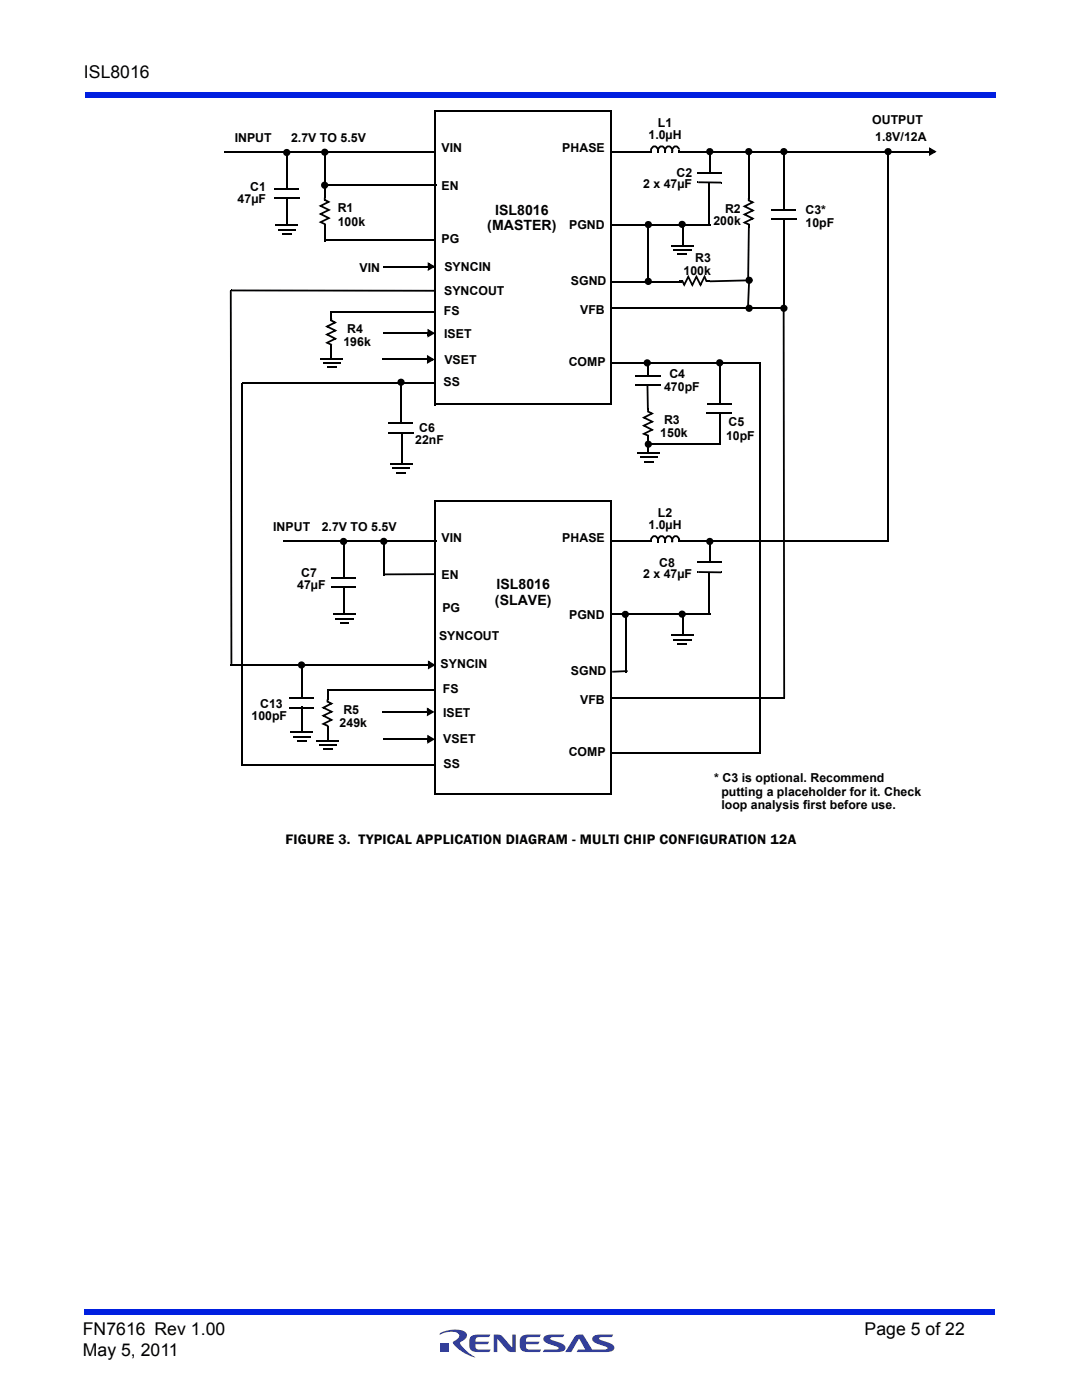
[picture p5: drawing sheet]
<svg xmlns="http://www.w3.org/2000/svg" width="216mm" height="279mm" viewBox="0 0 216 279" stroke-linecap="round" stroke-linejoin="round" font-family="sans-serif">
<g fill="#333f99">
<path d="M98.5 266.3h.7a1.2 1.2 0 0 1 1.1 .5l1.9 2.2v-2.7h.7v3.5h-.7a1.04 1.04 0 0 1-1-.4l-2-2.2v2.6h-.7z"/>
<path d="M93.9 266.8l.8-.4 3.2-.1-.3 .5-2.3 .1a.7 .7 0 0 0-.4 .9h2.7l-.4 .5h-2.3v.4l.2 .5 .2 .1h2.6l-.3 .5h-2.3a1.36 1.36 0 0 1-1.7-1.2l.1-1.5z"/>
<path d="M104 266.8l.8-.4 3.1-.1-.3 .5-2.3 .1a.7 .7 0 0 0-.3 .9h2.7l-.4 .5h-2.3v.4l.1 .5 .3 .1h2.6l-.3 .5h-2.3a1.36 1.36 0 0 1-1.7-1.2l.1-1.5z"/>
<path d="M108.6 266.7l.8-.3 3.2-.1-.3 .5-2.5 .2v.3l.6 .2a3.4 3.4 0 0 1 2.4 1.3 .85 .85 0 0 1-1 1h-3.5l.4-.5h2.1l.6-.1v-.3l-.6-.2a3.4 3.4 0 0 1-2.4-1.3l.1-.5z"/>
<path d="M114.8 266.6a1.8 1.8 0 0 1 1.5-.3l1.9 3h2.3l.7-.1v-.3l-.6-.2a3.4 3.4 0 0 1-2.4-1.3 .85 .85 0 0 1 1-1l3.2-.1-.3 .5-2.5 .2v.3l.6 .2a3.4 3.4 0 0 1 2.4 1.3 .85 .85 0 0 1-1 1h-6.5l.3-.4 1.4-.1-1.2-2.1-1.6 2.6h-1.2z"/>
<path d="M88 268h1.6v1.7h-1.6z"/>
<path d="M87.8 266.1a5.6 5.6 0 0 1 5.1-.2 1.19 1.19 0 0 1-.8 1.8l-.3 .3a6.8 6.8 0 0 0 3 2.9 7.1 7.1 0 0 1-4.4-3l.5-.4a.81 .81 0 0 0 .7-.8 .81 .81 0 0 0-.6-.8 5.3 5.3 0 0 0-3.3 .4z"/>
</g>
<g fill="#001fe0">
<path d="M16.9 261.3h181.7v1h-181.7z"/>
<path d="M16.9 18.4h181.7v1h-181.7z"/>
</g>
<g fill="#000">
<path d="M64.3 36.4a.75 .75 0 0 1 1.2 .5l-.3 .1-.2-.3-.2-.1-.3 .1-.1 .2 .1 .3 .2 .1h.3l.2-.4 .3 .1a.73 .73 0 0 1-1 .6 .73 .73 0 0 1-.2-1.2zM65.2 36.9l.3 .1zM64.2 30a.73 .73 0 0 1 .8-.3 .73 .73 0 0 1 .5 .7h-.3l-.1-.2-.3-.2-.2 .1-.2 .2 .3 .4 .3-.1 .2-.2h.3a.72 .72 0 0 1-.7 .7 .72 .72 0 0 1-.7-.7zM65.2 30.4h.3zM139.1 36.2h.2v.4h-.2zM141.1 29.8a.72 .72 0 0 1 .8-.2 .72 .72 0 0 1 .4 .6h-.3l-.3-.3-.4 .2v.3l.3 .2h.2l.2-.4h.3a.73 .73 0 0 1-.9 .7 .73 .73 0 0 1-.3-1.1zM142 30.2h.3zM143.9 36.3h.2v.3h-.2zM148.8 29.8l.3-.2h.7l.3 .6-.3 .1-.2-.3-.2-.1-.3 .1-.1 .3 .2 .3h.2l.3-.2 .1-.2 .3 .1-.1 .3-.4 .4-.6-.2-.3-.3zM149.8 30.2l.3 .1zM155.9 29.7l.7-.2 .3 .3 .2 .4-.3 .1-.1-.2-.3-.2-.2 .1-.2 .2 .1 .3 .3 .1 .3-.2 .1-.2 .3 .1-.3 .5a.73 .73 0 0 1-.9-.1 .73 .73 0 0 1-.1-.9zM156.8 30.2l.3 .1z"/>
<path d="M185.4 29.4l1.5 .9-1.5 .8 .1-.4 1-.6 .1 .3-1.1-.6 .1-.3 .1 .7h-.3zM185.4 30.2h.3v.6h-.3zM135.5 44.4a.74 .74 0 0 1 .8-.3 .74 .74 0 0 1 .5 .6l-.3 .1-.1-.2-.3-.2-.2 .1-.2 .2 .1 .3 .3 .1 .3-.1 .1-.3 .3 .1a.73 .73 0 0 1-.5 .7 .73 .73 0 0 1-.8-.3l-.1-.4zM136.5 44.7l.3 .1zM141.5 56h.1v.3h-.1zM149.1 56.1h.4v.2h-.4zM149.2 45.2h.4v.1h-.4zM149.3 55.8h.1v.3h-.1zM141.6 56l7.7-.2v.3l-7.7 .2zM149.2 45.3h.4l-.1 10.8h-.4zM126.7 76.7h.2v.3h-.2zM126.8 74.8h.1v.3h-.1z"/>
<path d="M128.7 71.9l.6-.2 .5 .5 .1 .2-.4 .1-.1-.4h-.5l-.1 .4 .2 .2h.3l.2-.3 .4 .1a.73 .73 0 0 1-1.1 .6 .73 .73 0 0 1-.1-1.2zM129.5 72.4l.4 .1zM129.1 90.3h.4v.2h-.4zM56.5 107.8h.1v.4h-.1zM66 116.9h.2v.4h-.2zM66.1 115.1h.1v.4h-.1zM68.4 107.6h.3v.2h-.3zM68.5 117h.4v.2h-.4zM68 107.6a.72 .72 0 0 1 1-.1l.3 .5-.4 .1-.1-.3 .1 .1-.3-.2-.4 .2v.3l.2 .2 .4-.1 .1-.3 .4 .1-.4 .6-.5 .1a.73 .73 0 0 1-.4-1.2zM68.9 108l.4 .1zM76.4 114.4h.2v.4h-.2zM76.4 114.7h.4v.2h-.4z"/>
<path d="M76 107.6l.1-.1a.72 .72 0 0 1 .8-.1 .72 .72 0 0 1 .4 .6h-.4l-.2-.3-.5 .2 .1-.1-.1 .4 .3 .2 .3-.1 .1-.3h.4a.72 .72 0 0 1-1 .7 .72 .72 0 0 1-.3-1.1zM76.9 108h.4zM86.9 114.4h.2v.4h-.2zM122 107.9h.2v.3h-.2zM128.7 107.9h1.3v.3h-1.3zM129.7 108.1h.4v.1h-.4zM130.2 106.9a.89 .89 0 0 1 1.3 .7l-.4 .1-.3-.5-.3-.1-.4 .5v.5h-.4l.1-.6zM131.1 107.6h.4v.1h-.4zM131.1 107.7h.4v.5h-.4zM131.1 108.1h.4v.1h-.4zM131.4 107.1l.3-.3h.5l.7 .8-.4 .1-.3-.5-.3-.1-.4 .5v.5h-.4l.1-.6zM132.5 107.7h.4v.5h-.4z"/>
<path d="M132.5 108.1h.4v.1h-.4zM132.8 107.1a.71 .71 0 0 1 1-.2l.5 .7-.4 .1-.3-.5-.3-.1-.4 .5v.5h-.4l.1-.6zM132.5 107.7l.4-.1v.1l-.4 .1zM134 108.1h.3v.1h-.3zM134.4 106.9h.1a.89 .89 0 0 1 1.2 .7l-.3 .1-.4-.5-.3-.1-.4 .5v.5h-.3v-.6zM133.9 107.6h.4v.1l-.4 .1zM133.9 107.8l.4-.1v.4h-.3zM135.4 107.9h1.2v.3h-1.2zM135.4 107.6h.3v.6h-.3zM136 107.9h.2v.3h-.2zM136.6 107.9h.2v.3h-.2zM139.1 112.1h.2v.3h-.2z"/>
<path d="M139.1 114h.2v.3h-.2zM141.4 112.2h.4v.2h-.4zM141.2 107.5a.72 .72 0 0 1 1.1 .6h-.3l-.1-.3-.3-.1-.3 .2v.3l.1 .2h.3l.3-.3h.3a.72 .72 0 0 1-1 .6 .72 .72 0 0 1-.1-1.2zM142 108.1h.3zM143.9 114h.2v.4h-.2zM66.4 122.4h.2v.3h-.2zM66.9 123.3h.2v.3h-.2zM67.8 124.1h.1v.4h-.1zM67.9 124.1h1.7v.4h-1.7zM121.7 139.1h.1v.4h-.1zM122.2 133.9h.1v.3h-.1zM125.1 133.8h.1v.3h-.1z"/>
<path d="M122.3 133.9l2.8-.1v.3l-2.8 .1zM124.3 122.1a.72 .72 0 0 1 .8-.2 .72 .72 0 0 1 .4 .7h-.4l-.3-.4-.4 .3 .1 .3 .3 .2 .2-.1 .1-.3h.4a.72 .72 0 0 1-1 .7 .72 .72 0 0 1-.2-1.2zM125.1 122.6h.4zM133.8 126.6h.2v.4h-.2zM134.4 127.5h.1v.4h-.1zM135.2 128.4h.2v.3h-.2zM135.4 128.4h1.7v.3h-1.7zM136 126.7h.4v.2h-.4zM135.6 122l.7-.1 .3 .2 .2 .4-.3 .1-.1-.2-.3-.2-.2 .1-.2 .2 .1 .3 .3 .1 .3-.2 .1-.2 .3 .1-.3 .6a.73 .73 0 0 1-.9-.1 .73 .73 0 0 1-.1-.9zM136.5 122.5l.3 .1zM149.2 139.1h.2v.4h-.2zM48.3 152.5h.2v.3h-.2z"/>
</g>
<g fill="none" stroke="#000" stroke-width=".36">
<path d="M44.7 30.3h42.1M64.6 37h22.4M64.8 30.1v18.2M86.7 22.2h35.3M86.9 22.2v58.7M122 22v58.7M122 30.3h7.1M136.2 30.3h49.2M139.1 34.5h5M141.5 36.3v8.5M141.6 30.2v4.4M149.4 30.2v9.5"/>
<path d="M156.4 30.2v11.8M64.6 48h22.2M121.7 44.8h20M136.2 44.4v4.7M153.9 43.8h5M153.9 41.9h5M156.4 43.6v18.1M48.3 76.4h38.7M121.7 61.5h34.8M126.9 76.8h4.8M126.9 74.9h4.8M86.7 100h35.3"/>
<path d="M86.7 80.7h35.5M86.9 100v58.6M122 99.8v58.6M129.3 87.1v3.2M56.6 108h30.6M66.2 117.1h4.8M66.2 115.3h4.8M68.5 107.8v7.6M68.7 117.2v5.5M76.6 107.8v6.9M122.2 108.1h6.9M136.2 108h41.2"/>
<path d="M139.3 112.3h4.8M141.5 114.1v8.5M141.6 107.9v4.3M66.6 122.6h4.4M67.1 123.5h3.4M121.7 122.6h20M121.8 139.3h34.7M134 126.8h4.4M134.5 127.7h3.4M136.2 122.2v4.5M48.5 152.7h38.5M86.7 158.4h35.5"/>
<path d="M121.7 150.2h30"/>
</g>
<path d="M76.6 114.6h10.3" fill="none" stroke="#000" stroke-width=".4"/>
<path d="M139.3 36.4h4.6M139.3 114.2h4.6" fill="none" stroke="#000" stroke-width=".42"/>
<g fill="#000">
<path d="M185.5 29.7l1 .5-1 .6z"/>
<circle cx="64.8" cy="37" r=".54"/>
<circle cx="64.8" cy="30.4" r=".54"/>
<circle cx="141.6" cy="30.3" r=".54"/>
<circle cx="149.4" cy="30.3" r=".54"/>
<circle cx="156.4" cy="30.3" r=".54"/>
<circle cx="136.1" cy="44.8" r=".54"/>
<circle cx="129.1" cy="72.4" r=".54"/>
<circle cx="68.5" cy="108.1" r=".54"/>
<circle cx="76.6" cy="108" r=".54"/>
<circle cx="141.6" cy="108.1" r=".54"/>
<circle cx="124.8" cy="122.6" r=".54"/>
<circle cx="136.1" cy="122.6" r=".54"/>
</g>
<path d="M64.2 39.6h1.2v5.5h-1.2z" fill="#fff"/>
<path d="M64.6 39.3h.4v.2h-.4zM64.6 39.5h.4v.4l-.3 .1 .2-.3 1.1 .6-2.1 1 .2-.4 1.9 1-2.1 1 .2-.4 1.9 1-2.1 1-.3-.2 2-.9 .1 .3-2.1-1 2-1 .1 .4-2.1-1 1.9-1 .2 .3-1.1-.4zM64.1 44.2l.9 .5-.3 .2-.8-.4zM64.6 44.7h.4v.6h-.4z" fill="#000"/>
<path d="M135.9 55.4h5.4v1.2h-5.4z" fill="#fff"/>
<path d="M135.5 55.9h.2v.3h-.2zM135.7 55.9h.5l.5 1-.3-.2 .9-1.9 1 2.2-.3-.2 .9-2 1 2.1-.3-.1 1-2 .1 .3-.9 2.2-1-2 .3-.2-.9 2.2-1-2 .3-.1-1 2-.5-1.1 .3-.1-.2 .2h-.4zM140.4 55.3l.3-.2 .4 .9-.2 .2h-.1zM140.9 55.9h.6v.3h-.6z" fill="#000"/>
<path d="M148.8 39.8h1.1v5.3h-1.1z" fill="#fff"/>
<g fill="#000">
<path d="M128.7 30.1h1.3v.4h-1.3zM129.7 30.3h.4v.1h-.4zM130.2 29.1a.89 .89 0 0 1 1.3 .7l-.4 .1-.3-.5h-.3l-.4 .4v.5h-.4l.1-.6zM131.1 29.8h.4v.2h-.4zM131.1 30h.4v.4h-.4zM131.1 30.3h.4v.1h-.4zM131.4 29.4l.3-.3 .5-.1 .7 .8-.4 .1-.3-.5h-.3l-.4 .4v.5h-.4l.1-.6zM132.5 30h.4v.4h-.4zM132.5 30.3h.4v.1h-.4zM132.8 29.4a.71 .71 0 0 1 1-.3l.5 .7-.4 .1-.3-.5h-.3l-.4 .4v.5h-.4l.1-.6zM132.5 29.9l.4-.1v.2h-.4zM134 30.3h.3v.1h-.3z"/>
<path d="M134.4 29.1h.1a.89 .89 0 0 1 1.2 .7l-.3 .1-.4-.5h-.3l-.4 .4v.5h-.3v-.6zM133.9 29.8h.4v.2h-.4zM133.9 30h.4v.3h-.3zM134 30.3h.3v.1l-.3 .1zM135.4 30.1h1.2v.4h-1.2zM135.4 29.8h.3v.6h-.3zM136.6 30.1h.2v.4h-.2zM149.2 39.4h.4v.1h-.4zM149.2 39.5h.4v.5l-.3 .2 .2-.4 1.1 .6-2.1 .9 .2-.3 1.9 1-2.1 .9 .2-.3 1.9 1-2.1 1-.4-.2 2-.9 .2 .3-2.2-1 2.1-1 .1 .4-2.2-1 2-1 .2 .3-1.1-.4zM176.7 29.7a.72 .72 0 0 1 .8-.1 .72 .72 0 0 1 .4 .6h-.3l-.4-.3-.4 .2 .1 .3 .3 .2h.2l.2-.4h.3a.72 .72 0 0 1-1 .7 .72 .72 0 0 1-.2-1.2zM177.6 30.2h.3zM128.8 44.4l.7-.3 .5 .4 .1 .3-.4 .1-.1-.4h-.5l-.1 .4 .2 .2h.4l.1-.3 .4 .1a.72 .72 0 0 1-.6 .6 .72 .72 0 0 1-.8-.4z"/>
<path d="M129.7 44.8l.4 .1zM128.9 55.6a.76 .76 0 0 1 1.2 .5l-.4 .1-.2-.4-.4 .1-.1 .3 .2 .3 .4-.1 .1-.3 .4 .1-.3 .5-.6 .2-.4-.2-.1-.4zM129.7 56.1l.4 .1zM133.8 48.8h.2v.4h-.2zM134.4 49.7h.1v.4h-.1zM135.2 50.6h.2v.3h-.2zM135.4 50.6h1.7v.3h-1.7zM148.6 44.2l1 .5v.1l-.3 .2-.8-.4zM149.2 44.8h.4v.6h-.4zM129 76.6h.4v.2h-.4zM129.1 81.6h.4v.2h-.4z"/>
</g>
<path d="M177.2 30.3v77.8M121.8 56.3h14.3M129.4 44.5v11.9M134 49h4.4M134.5 49.9h3.4M121.7 72.4h30M129.2 72.3v2.8" fill="none" stroke="#000" stroke-width=".36"/>
<g fill="#000">
<circle cx="177.2" cy="30.3" r=".54"/>
<circle cx="129.4" cy="56.1" r=".54"/>
<circle cx="129.4" cy="44.8" r=".54"/>
</g>
<path d="M129.2 76.8v4.8" fill="none" stroke="#000" stroke-width=".44"/>
<path d="M128.7 81.9h1.2v5.4h-1.2z" fill="#fff"/>
<g fill="#000">
<path d="M57.2 39.4h.3v.2h-.3zM56.8 29.8a.72 .72 0 0 1 1.1 .6h-.3l-.3-.3h-.2l-.2 .2v.3l.2 .2 .3-.1 .2-.3h.3a.72 .72 0 0 1-1 .7 .72 .72 0 0 1-.1-1.3zM57.6 30.4h.3zM45.9 57.8h.3v.2h-.3zM46.1 57.8h.2v.3h-.2zM45.9 58h.3l.2 74.5h-.4zM54.9 44.8h.2v.3h-.2zM55.4 45.7h.2v.3h-.2zM56.3 46.5h.1v.4h-.1zM56.4 46.5h1.7v.4h-1.7zM85.3 52.3l1.5 .9-1.5 .9 .1-.5 1-.6 .2 .4-1.2-.6 .2-.3 .1 .7h-.4zM85.3 53.2h.4v.6h-.4z"/>
<path d="M86.8 57.8h.1v.4h-.1zM149.3 55.6h.4v.2h-.4zM149.3 55.8h.4l-.3 6h-.3zM148.9 55.5l.7-.3 .5 .4 .1 .3h-.4l-.2-.3h-.4l-.1 .4 .3 .3 .3-.1 .1-.3h.4a.73 .73 0 0 1-1 .7 .73 .73 0 0 1-.3-1.1zM149.8 55.9h.4zM79.4 75.8a.74 .74 0 0 1 .8-.2 .74 .74 0 0 1 .6 .7h-.4l-.1-.2-.2-.2h-.3l-.1 .3 .2 .4h.3l.2-.3h.4a.72 .72 0 0 1-.9 .7 .72 .72 0 0 1-.5-1zM80.4 76.3h.4zM85.2 70.8l1.5 .9-1.5 .9 .1-.4 1-.6 .1 .3-1.1-.6 .2-.3 .1 .7h-.4zM85.2 71.7h.4v.6h-.4zM143.1 71.9l.6-.2 .4 .2 .2 .5h-.3l-.1-.2-.3-.2-.2 .1-.2 .2 .1 .3 .3 .2 .4-.2h-.1l.1-.2h.3l-.2 .5a.71 .71 0 0 1-1 .1 .71 .71 0 0 1-.1-1zM144 72.4h.3zM149.1 61.8h.3v.2l-.3-.1z"/>
<path d="M148.9 61.1l.5-.3 .4 .1 .4 .6-.4 .1v-.3l-.4-.1-.2 .1v.4l.4 .2 .2-.4 .4 .1v.2a.71 .71 0 0 1-.7 .5 .71 .71 0 0 1-.7-.5zM149.8 61.5l.4 .1zM156.2 61.3h.3v.2h-.3zM156.2 61.5h.3l.2 77.8h-.4zM155.9 61l.7-.2 .3 .2 .2 .5-.3 .1-.1-.3-.3-.1h-.2l-.2 .3 .1 .2 .3 .2 .3-.2 .1-.2 .3 .1-.3 .5a.73 .73 0 0 1-.9-.1 .73 .73 0 0 1-.1-.9zM156.8 61.5l.3 .1zM79.1 94.1h1.9v.4h-1.9zM128.5 86.4l1 .4v.1l-.3 .2-.8-.4zM128.6 92h1.8v.3h-1.8zM129.1 81.5h.4v.2h-.4zM129.1 86.9h.4v.6h-.4zM129.1 81.7h.4v.4l-.3 .2 .2-.3 1.1 .5-2.1 1 .2-.3 1.9 1-2.1 .9 .2-.3 1.9 1-2.1 .9-.3-.1 1.9-1 .2 .3-2.1-1 2-.9 .1 .3-2.1-1 1.9-.9 .2 .3-1.1-.4z"/>
<path d="M128.8 88.2l.6-.3 .6 .4 .1 .3-.4 .1-.2-.4-.4 .1-.1 .4 .3 .2 .3-.1 .1-.3 .4 .1-.4 .6-.3 .1-.3-.1a.7 .7 0 0 1-.3-1.1zM129.7 88.6l.4 .1zM46 132.5h.4v.2h-.4zM57.7 139.1h.1v.4h-.1zM60 139.2h.3v.2h-.3zM59.6 132.3a.74 .74 0 0 1 .8-.3 .74 .74 0 0 1 .5 .7l-.4 .1v-.3l-.3-.1h-.2l-.2 .3 .2 .4 .4-.1 .1-.3 .4 .1a.72 .72 0 0 1-.9 .6 .72 .72 0 0 1-.5-1zM60.5 132.7l.4 .1zM85.4 131.8l1.5 .9-1.5 .9 .1-.5 1-.5 .1 .3-1.1-.6 .2-.3v.7h-.3zM85.4 132.7h.3v.6h-.3zM156.3 139.3h.4v.2h-.4zM57.6 141h.2v.4h-.2zM57.9 146h.2v.3h-.2z"/>
<path d="M58.4 146.8h.2v.4h-.2zM59.2 147.7h.2v.4h-.2zM59.4 147.7h1.7v.4h-1.7zM60 146.1h.3v.2h-.3zM85.3 146.6l1.5 .9-1.5 .9v-.4l1-.6 .2 .3-1.2-.6 .2-.3 .1 .7h-.3zM85.3 147.5h.3v.6h-.3z"/>
</g>
<g fill="none" stroke="#000" stroke-width=".36">
<path d="M54.7 39.5h5M54.7 37.7h5M57.2 30v7.8M57.4 39.6v5.5M55.1 45h4.3M55.6 45.8h3.4M76.5 53.2h8.8M48.3 76.4v76.4M65.9 62.2h21.1M76.3 71.7h8.9M80.1 76.2v8.4M143.7 72.3v8.4"/>
<path d="M151.6 72.2v78.1M77.4 86.4h5.1M77.5 84.5h5M77.8 92.6h4.5M78.3 93.4h3.6M80.1 86.3v6.4M127.2 90.4h4.5M127.7 91.3h3.6M129.1 88.7h14.8M141 82.5h5.1M141.1 80.6h5M143.7 82.4v6.4"/>
<path d="M46 132.7h39.4M57.8 139.3h4.8M60.2 132.3v6.9M65.2 137.7h21.7M124.9 122.4v11.9M57.8 141.2h4.9M58.1 146.1h4.3M58.6 147h3.4M60.2 141v5.1M76.4 147.5h8.8"/>
</g>
<g fill="#000">
<path d="M85.5 52.6l1 .6-1 .6zM85.4 71.1l1 .6-1 .6zM85.6 132.1l1 .6-1 .6zM85.4 146.9l1 .6-1 .6z"/>
<circle cx="57.2" cy="30.4" r=".54"/>
<circle cx="149.5" cy="55.9" r=".54"/>
<circle cx="80" cy="76.3" r=".55"/>
<circle cx="143.6" cy="72.4" r=".54"/>
<circle cx="149.5" cy="61.5" r=".54"/>
<circle cx="156.4" cy="61.5" r=".54"/>
<circle cx="129.4" cy="88.6" r=".54"/>
<circle cx="60.2" cy="132.7" r=".55"/>
</g>
<path d="M46.3 58h40.5" fill="none" stroke="#000" stroke-width=".42"/>
<path d="M65.4 63.7h1.3v5.4h-1.3z" fill="#fff"/>
<g fill="#000">
<path d="M63.9 71.4h.2v.3h-.2zM64.4 72.2h.2v.4h-.2zM65.2 73.1h.2v.4h-.2zM65.3 68.2l1 .6-.3 .1-.8-.3zM65.4 73.1h1.7v.4h-1.7zM65.9 63.4h.4v.1h-.4zM65.9 68.8h.4v.6h-.4zM65.9 63.8h.4v.2h-.4zM65.9 62.1h.4v1.7h-.4zM65.9 71.5h.4v.1h-.4zM65.9 63.5h.4v.4l-.3 .2 .2-.3 1 .6-2 .9 .1-.3 2 1-2.1 .9 .1-.3 2 1-2.1 1-.3-.2 1.9-1 .2 .4-2.2-1.1 2-.9 .2 .3-2.1-.9 1.9-1 .2 .3-1.1-.4zM85.3 65.6l1.5 .9-1.5 .9 .1-.5 1-.6 .2 .4-1.2-.6 .2-.3 .1 .7h-.4z"/>
<path d="M85.3 66.5h.4v.6h-.4zM65.2 137.6h.3v.1h-.3zM63.1 147.6h.1v.4h-.1zM63.6 148.5h.2v.4h-.2zM64.4 149.4h.2v.4h-.2zM64.6 149.4h1.7v.4h-1.7z"/>
</g>
<path d="M64.1 71.6h4.3M64.6 72.4h3.4M66.1 68.8v2.7M76.5 66.5h8.8M65.4 137.7v10.3M63.2 147.8h4.4M63.8 148.7h3.4" fill="none" stroke="#000" stroke-width=".36"/>
<path d="M85.5 65.9l1 .6-1 .6z" fill="#000"/>
<path d="M64.7 139.8h1.2v5.4h-1.2z" fill="#fff"/>
<path d="M65.2 139.4h.3v.2h-.3zM65.2 139.6h.3v.4l-.2 .2 .1-.3 1.1 .5-2 1 .1-.3 2 .9-2.2 1 .2-.3 1.9 1-2.1 .9-.3-.1 2-1 .1 .3-2.1-1 2-.9 .2 .3-2.2-1 1.9-.9 .2 .3-1-.5zM64.6 144.3l.9 .4v.1l-.2 .2-.9-.4zM65.2 144.8h.3v.6h-.3zM85.2 141.2l1.5 .9-1.5 .9 .1-.5 1-.6 .1 .3-1.1-.5 .1-.3 .1 .7h-.3zM85.2 142.1h.3v.5h-.3z" fill="#000"/>
<path d="M85.3 141.5l1 .6-1 .5z" fill="#000"/>
<path d="M76.3 142.1h8.9" fill="none" stroke="#000" stroke-width=".36"/>
<g font-size="3.5">
<text x="16.7" y="15.6">ISL8016</text>
<text x="16.5" y="266.5">FN7616 Rev 1.00</text>
<text x="172.5" y="266.5">Page 5 of 22</text>
<text x="16.5" y="270.7">May 5, 2011</text>
</g>
<g font-size="2.8">
<text x="97.2" y="46">(MASTER)</text>
<text x="98.8" y="42.9">ISL8016</text>
<text x="99.1" y="117.6">ISL8016</text>
<text x="98.8" y="120.8">(SLAVE)</text>
<text x="56.9" y="168.4">FIGURE 3. TYPICAL APPLICATION DIAGRAM - MULTI CHIP CONFIGURATION 12A</text>
</g>
<g font-size="2.5">
<text x="46.8" y="28.3">INPUT</text>
<text x="58.1" y="28.3">2.7V TO 5.5V</text>
<text x="129.4" y="27.7">1.0µH</text>
<text x="131.3" y="25.3">L1</text>
<text x="174.1" y="24.8">OUTPUT</text>
<text x="174.6" y="28.2">1.8V/12A</text>
<text x="88.1" y="30.4">VIN</text>
<text x="112.2" y="30.4">PHASE</text>
<text x="135" y="35.3">C2</text>
<text x="47.4" y="40.4">47µF</text>
<text x="49.9" y="38.1">C1</text>
<text x="88.1" y="37.8">EN</text>
<text x="128.3" y="37.6">2 x 47µF</text>
<text x="67.4" y="42.3">R1</text>
<text x="67.4" y="45">100k</text>
<text x="113.6" y="45.7">PGND</text>
<text x="142.3" y="44.9">200k</text>
<text x="144.7" y="42.5">R2</text>
<text x="160.7" y="42.7">C3*</text>
<text x="160.7" y="45.3">10pF</text>
<text x="88.1" y="48.5">PG</text>
<text x="138.7" y="52.3">R3</text>
<text x="71.7" y="54.2">VIN</text>
<text x="88.6" y="59">SYNCOUT</text>
<text x="88.7" y="54.1">SYNCIN</text>
<text x="113.9" y="56.9">SGND</text>
<text x="136.4" y="54.9">100k</text>
<text x="88.6" y="62.8">FS</text>
<text x="115.8" y="62.7">VFB</text>
<text x="68.5" y="69.1">196k</text>
<text x="69.3" y="66.5">R4</text>
<text x="88.6" y="67.5">ISET</text>
<text x="88.5" y="77">SS</text>
<text x="88.7" y="72.7">VSET</text>
<text x="113.5" y="73.1">COMP</text>
<text x="133.6" y="75.4">C4</text>
<text x="132.5" y="78.1">470pF</text>
<text x="82.8" y="88.7">22nF</text>
<text x="83.7" y="86.3">C6</text>
<text x="131.7" y="87.3">150k</text>
<text x="132.5" y="84.6">R3</text>
<text x="144.9" y="87.7">10pF</text>
<text x="145.4" y="85.1">C5</text>
<text x="54.5" y="106">INPUT</text>
<text x="64.2" y="106">2.7V TO 5.5V</text>
<text x="129.4" y="105.5">1.0µH</text>
<text x="131.3" y="103.1">L2</text>
<text x="88.1" y="108.2">VIN</text>
<text x="112.2" y="108.2">PHASE</text>
<text x="131.5" y="113.1">C8</text>
<text x="59.3" y="117.5">47µF</text>
<text x="60.1" y="115.1">C7</text>
<text x="88.1" y="115.6">EN</text>
<text x="128.3" y="115.4">2 x 47µF</text>
<text x="88.3" y="122.2">PG</text>
<text x="113.6" y="123.5">PGND</text>
<text x="87.6" y="127.8">SYNCOUT</text>
<text x="87.9" y="133.2">SYNCIN</text>
<text x="113.9" y="134.7">SGND</text>
<text x="50.2" y="143.6">100pF</text>
<text x="51.9" y="141.2">C13</text>
<text x="68.5" y="142.5">R5</text>
<text x="88.4" y="138.4">FS</text>
<text x="88.4" y="143">ISET</text>
<text x="115.8" y="140.4">VFB</text>
<text x="67.8" y="145.2">249k</text>
<text x="88.5" y="148.2">VSET</text>
<text x="88.5" y="153.3">SS</text>
<text x="113.5" y="150.9">COMP</text>
<text x="142.5" y="156">* C3 is optional. Recommend</text>
<text x="143.9" y="158.8">putting a placeholder for it. Check</text>
<text x="143.9" y="161.5">loop analysis first before use.</text>
</g>
</svg>
